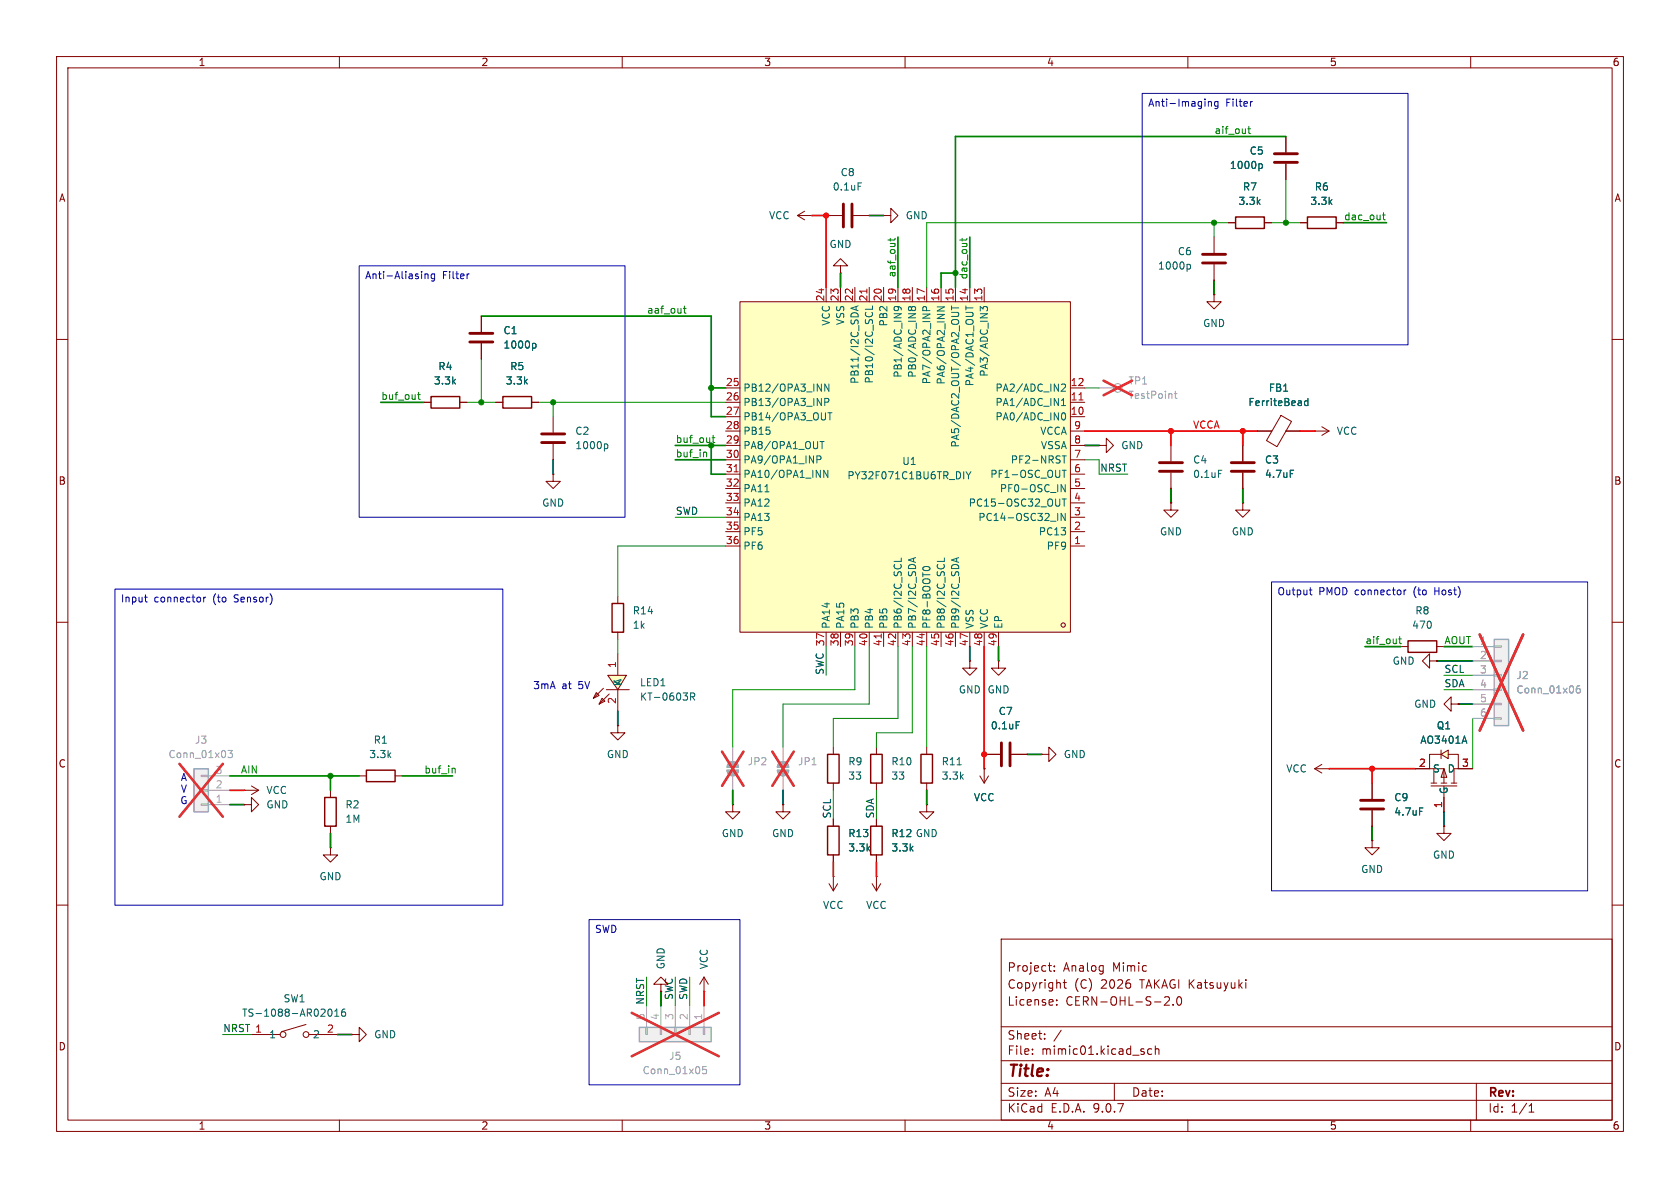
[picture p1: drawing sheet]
<svg xmlns="http://www.w3.org/2000/svg" width="297mm" height="210mm" viewBox="0 0 297 210" stroke-linecap="round" stroke-linejoin="round" font-family="sans-serif">
<g fill="none" stroke="#840000" stroke-width=".18">
<path d="M10 10h277v190h-277zM12 12h273v186h-273zM60 10v2M110 10v2M160 10v2M210 10v2M260 10v2M10 60h2M285 60h2M219.7 88.9v1.3h-1.3l1.3 1.2 1.3-1.2h-1.3M219.7 88.9h.1M10 110h2"/>
<path d="M285 110h2M10 160h2M116.8 174h-1.2l1.2-1.3 1.3 1.3h-1.3v1.3M116.8 175.3h.1M177 166h108v32h-108zM185.3 170.7h.6M185.6 171.6l.3 .1M186.4 171.6v.1M186.4 170.8v.1M186.8 177.6v.1M186.8 176.8v.1M188 173.7h.5"/>
<path d="M188.2 173.2v1.3l.3 .2M205.9 176.3l.6-.1 .2 .1v.3l-.9 1.1h.9M207.4 177.6v.1M208.2 176.3l.2-.1a.81 .81 0 0 1 .6 .6 .81 .81 0 0 1-.3 .8l-.2 .1a.81 .81 0 0 1-.3-1.4zM220.2 173.2v.1M220.2 173.7v1M285 160h2M60 198v2M110 198v2M160 198v2M177 194.5h108M177 191.5h108"/>
<path d="M177 187.5h108M177 181.5h108M182.5 186.3v.1M182.5 185.5v.1M184.7 183.6v.1M184.7 182.8v.1M187.6 182.1l-1.3 2M197 191.5v3M203.6 185.5l-.4-.1-.3 .3v.4l.1 .2h.6M204.2 185.5l.3-.1 .3 .1 .1 .9M204.2 184.9v1.5M210 198v2"/>
<path d="M260 198v2M261 191.5v6.5M270.3 196.6h.9M270.3 195.5l.4-.4v1.5"/>
</g>
<g fill="#ffffc2">
<path d="M106.4 123.4l.5 .6-1 .5z"/>
<path d="M105.4 122.4l.5 .5-1 .5z"/>
<path d="M107.4 119.4h3.3l-1.5 2.5z"/>
</g>
<g fill="none" stroke="#840000" stroke-width=".18">
<path d="M85.1 55.9v2.8M85.1 60.7v2.8M87.6 71.1h1.3M94 71.1h1.2M207 78.7v2.8M207 83.6v2.8M107.4 119.4h3.3l-1.5 2.5zM109.2 105.4v1.3M109.2 111.8v1.2M109.2 115.6v3.8M43.2 139.7h.1M43.2 139.7h2.5"/>
<path d="M44.4 138.9l1.3 .8M45.7 139.7l-1.3 .8M105.4 122.4l.5 .5-1 .5zM106.4 123.4l.5 .6-1 .5zM106.7 121.7l-1.8 1.7M107.2 121.9h4M107.7 122.7l-1.8 1.8M109.2 128.3v1.2h1.3l-1.3 1.3-1.3-1.3h1.3M109.2 128.3h.1M109.2 121.9v3.8M173.2 137.2l.8 1.2M174 135.9h.1"/>
<path d="M174 135.9v2.5M174.8 137.2l-.8 1.2M184.1 133.4h1.3v1.2l1.3-1.2-1.3-1.3v1.3M184.1 133.4h.1M232.4 135.9l1.3 .8M232.4 135.9h2.5M233.7 135.1l-1.3 .8M234.9 135.9h.1M146.6 156.2l.7 1.3M147.3 154.9h.1M147.3 154.9v2.6M148.1 156.2l-.8 1.3"/>
</g>
<path d="M94.3 60.7l.3 .1 .2 .1-.1 .5-.4 .1M215.4 83.1h.6M122.1 123.2l.6-.1 .1-.2v-.3l-.7-.1v1.3M122.4 123.2l.4 .6" fill="none" stroke="#006464" stroke-width=".18"/>
<path d="M88.9 70.1h5.1v2h-5.1zM108.2 106.7h2v5.1h-2z" fill="none" stroke="#840000" stroke-width=".25"/>
<path d="M83.1 58.9h4M83.1 60.5h4M205 81.8h4M205 83.3h4" fill="none" stroke="#840000" stroke-width=".51"/>
<g fill="#ffffc2">
<path d="M255.3 135.9l.5 1.5h-1z"/>
<path d="M254.8 133.4l1.2-.8v1.5z"/>
</g>
<g fill="none" stroke="#840000" stroke-width=".18">
<path d="M219.7 78.7v2.8M219.7 83.6v2.8M252.7 116.8v-1.2l-1.2 1.2 1.2 1.3v-1.3h1.3M254 116.8h.1M58.4 139.7v1.3M63.5 137.2h1.3M69.8 137.2h1.3M250.2 135.9h2.5M252.7 135.9h2.6v2.5M253 138.9h4.6M253 138.4h1M253.5 135.9v2.5"/>
<path d="M254.8 133.4h-2.1v2.5M254.8 133.4l1.2-.8v1.5zM254.8 132.6v1.5M254.8 138.4h1M255.3 135.9l.5 1.5h-1zM256 133.4h1.8v2.5h-.8v2.5M256.5 124.5v-1.3l-1.2 1.3 1.2 1.2v-1.2h1.3M256.5 138.4h1.1M257.8 124.5h.1M257.8 135.9h2.5M58.4 149.9v1.2h-1.3l1.3 1.3 1.3-1.3h-1.3M58.4 149.9h.1"/>
<path d="M58.4 146.1v1.2M255.3 141v2.5M124.5 175.3h.1M124.5 172.7l.7 1.3M124.5 172.7l-.8 1.3M124.5 172.7v2.6"/>
</g>
<path d="M228.1 83.1h.6M258.9 130.1l.4 1.3" fill="none" stroke="#006464" stroke-width=".18"/>
<path d="M217.7 81.8h4M217.7 83.3h4" fill="none" stroke="#840000" stroke-width=".51"/>
<path d="M64.8 136.1h5v2.1h-5zM57.4 141h2v5.1h-2z" fill="none" stroke="#840000" stroke-width=".25"/>
<path d="M113 181.6h12.7v2.6h-12.7z" fill="#f0f0f0"/>
<path d="M113 181.6h12.7v2.6h-12.7z" fill="none" stroke="#a1a1a1" stroke-width=".25"/>
<path d="M114.3 177.8v3.8M116.8 177.8v3.8M119.4 177.8v3.8M121.9 177.8v3.8M124.5 177.8v3.8M114.2 181.6h.2v1.3h-.2zM116.7 181.6h.3v1.3h-.3zM119.3 181.6h.2v1.3h-.2zM121.8 181.6h.2v1.3h-.2zM124.3 181.6h.3v1.3h-.3z" fill="none" stroke="#a1a1a1" stroke-width=".18"/>
<path d="M124.9 188.5h-.7v.6l.2-.1 .4 .1 .1 .2v.4l-.2 .1-.5-.1" fill="none" stroke="#989898" stroke-width=".18"/>
<path d="M111.7 179l15.4 7.7M127.1 179l-15.4 7.7" fill="none" stroke="#e12e31" stroke-width=".46"/>
<path d="M248.9 113.3h5.1v2h-5.1z" fill="none" stroke="#840000" stroke-width=".25"/>
<path d="M247.6 114.3h1.3M254 114.3h1.3" fill="none" stroke="#840000" stroke-width=".18"/>
<path d="M264.2 113h2.5v15.3h-2.5z" fill="#f0f0f0"/>
<path d="M264.2 113h2.5v15.3h-2.5z" fill="none" stroke="#a1a1a1" stroke-width=".25"/>
<path d="M260.3 114.3h3.9M260.3 116.8h3.9M260.3 119.4h3.9M264.2 114.2h1.2v.2h-1.2zM264.2 116.7h1.2v.3h-1.2zM264.2 119.3h1.2v.2h-1.2zM260.3 121.9h3.9M260.3 124.5h3.9M260.3 127h3.9M264.2 121.8h1.2v.2h-1.2zM264.2 124.3h1.2v.3h-1.2zM264.2 126.9h1.2v.2h-1.2z" fill="none" stroke="#a1a1a1" stroke-width=".18"/>
<path d="M279.3 121.2l-.4 .1a.86 .86 0 0 0 0 1.2l.4-.1 .1-.4-.3-.3h-.2l-.2 .3" fill="none" stroke="#989898" stroke-width=".18"/>
<path d="M261.6 112.2l7.7 16.9M269.3 112.2l-7.7 16.9" fill="none" stroke="#e12e31" stroke-width=".46"/>
<g fill="none" stroke="#840000" stroke-width=".18">
<path d="M217.2 39.4h1.2M223.5 39.4h1.3M222.2 76.2h2.6M226.5 73.4l1.8 1.1-2.5 4.5-1.9-1.1zM227.3 76.2h2.6M242.6 148.6v1.3h1.2l-1.2 1.2-1.3-1.2h1.3M242.6 148.6h.1M255.3 146.1v1.2h1.2l-1.2 1.3-1.3-1.3h1.3M255.3 146.1h.1M44.4 182.9h5.1M54.1 181.1l-4.3 1.3M54.6 182.9h5.1"/>
<path d="M62.2 182.9h1.3v1.3l1.3-1.3-1.3-1.3v1.3M62.2 182.9h.1"/>
<circle cx="50" cy="182.9" r=".51"/>
<circle cx="54.1" cy="182.9" r=".51"/>
</g>
<path d="M218.4 38.4h5.1v2h-5.1z" fill="none" stroke="#840000" stroke-width=".25"/>
<path d="M231.2 70.4v1.3M231.2 70.9h-.3l-.3 .2 .1 .5h.5M58 178.9l.1-.4 .2-.1a.68 .68 0 0 1 .4 .6 .68 .68 0 0 1-.4 .6l-.2-.1-.1-.3M59.2 179.6h.7M59.2 178.7l.3-.3v1.2M61 178.4h-.4a.86 .86 0 0 0 0 1.2l.5-.1v-.4l-.2-.2h-.3l-.2 .2" fill="none" stroke="#006464" stroke-width=".18"/>
<path d="M34.3 135.9h2.5v7.6h-2.5z" fill="#f0f0f0"/>
<path d="M34.3 135.9h2.5v7.6h-2.5z" fill="none" stroke="#a1a1a1" stroke-width=".25"/>
<g fill="none" stroke="#a1a1a1" stroke-width=".18">
<path d="M35.6 139.6h1.2v.2h-1.2zM35.6 137h1.2v.3h-1.2zM36.8 139.7h3.8M36.8 137.2h3.8M128.5 136.1h2.1a1.02 1.02 0 0 1-1.1 1.1 1.02 1.02 0 0 1-1-1.1zM128.8 134.9a1.02 1.02 0 0 1 1.1-.2 1.02 1.02 0 0 1 .7 .9h-2.1zM129.5 132.1v2.5M129.5 137.2v2.5M137.4 136.1h2a1.02 1.02 0 0 1-1 1.1 1.02 1.02 0 0 1-1-1.1zM137.7 134.9a1.02 1.02 0 0 1 1.1-.2 1.02 1.02 0 0 1 .6 .9h-2zM138.4 132.1v2.5M138.4 137.2v2.5"/>
<path d="M35.6 142.1h1.2v.3h-1.2zM36.8 142.2h3.8"/>
</g>
<path d="M40.3 132.7h.8l-.4 .4 .3 .2v.5l-.1 .1-.6-.1" fill="none" stroke="#989898" stroke-width=".18"/>
<path d="M31.7 135l7.7 9.4M39.4 135l-7.7 9.4M127.6 132.9l3.8 6M131.4 132.9l-3.8 6M136.5 132.9l3.8 6M140.3 132.9l-3.8 6" fill="none" stroke="#e12e31" stroke-width=".46"/>
<g fill="none" stroke="#840000" stroke-width=".18">
<path d="M141 38.1l1.2 .8M141 38.1h2.5M142.2 37.3l-1.2 .8M143.5 38.1h.1M227.3 24.1v2.8M227.3 29v2.8M229.9 39.4h1.2M236.2 39.4h1.3M214.6 52.1v1.2h1.3l-1.3 1.3-1.2-1.3h1.2M214.6 52.1h.1M214.6 41.9v2.8M214.6 46.7v2.8"/>
<path d="M74.9 71.1h1.3M81.3 71.1h1.2M97.8 73.7v2.8M97.8 78.5v2.8M232.4 76.2h.1M232.4 76.2h2.5M233.7 75.4l1.2 .8M234.9 76.2l-1.2 .8M97.8 83.8v1.3h-1.3l1.3 1.3 1.3-1.3h-1.3M97.8 83.8h.1M207 88.9v1.3h-1.3l1.3 1.2 1.3-1.2h-1.3M207 88.9h.1"/>
<path d="M171.4 116.8v1.3h-1.2l1.2 1.3 1.3-1.3h-1.3M171.4 116.8h.1M176.5 116.8v1.3h-1.2l1.2 1.3 1.3-1.3h-1.3M176.5 116.8h.1M147.3 132.1v1.3M147.3 138.4v1.3M154.9 132.1v1.3M154.9 138.4v1.3M163.8 132.1v1.3M163.8 138.4v1.3M174 133.4h2.8M178.8 133.4h2.8"/>
<path d="M242.6 138.4v2.8M43.2 142.2h1.2v1.3l1.3-1.3-1.3-1.2v1.2M43.2 142.2h.1M129.5 142.2v1.3h-1.2l1.2 1.3 1.3-1.3h-1.3M129.5 142.2h.1M138.4 142.2v1.3h-1.2l1.2 1.3 1.3-1.3h-1.3M138.4 142.2h.1M147.3 144.8v1.3M147.3 151.1v1.3M154.2 156.2l.7 1.3M154.9 154.9h.1M154.9 144.8v1.3"/>
<path d="M154.9 151.1v1.3M154.9 154.9v2.6M155.7 156.2l-.8 1.3M163.8 142.2v1.3h-1.2l1.2 1.3 1.3-1.3h-1.3M163.8 142.2h.1M242.6 143.3v2.8"/>
</g>
<path d="M225.3 27.2h4.1M225.3 28.7h4.1M212.6 45h4.1M212.6 46.5h4.1M95.8 76.7h4M95.8 78.2h4M177 131.3v4.1M178.6 131.3v4.1M240.5 141.5h4.1M240.5 143h4.1" fill="none" stroke="#840000" stroke-width=".51"/>
<path d="M222.7 28.9l.3 .1 .2 .2-.1 .5-.4 .1M210 46.7l.3 .1 .2 .2-.1 .4-.4 .2M107 78.5h.3l.2 .2-.1 .5-.4 .1M169.2 135.2h.7M179.6 127.6h.6M251 142.8h.6" fill="none" stroke="#006464" stroke-width=".18"/>
<path d="M231.1 38.4h5.1v2h-5.1zM76.2 70.1h5.1v2h-5.1zM146.3 133.4h2v5h-2zM153.9 133.4h2.1v5h-2.1zM162.8 133.4h2v5h-2zM146.3 146.1h2v5h-2zM153.9 146.1h2.1v5h-2.1z" fill="none" stroke="#840000" stroke-width=".25"/>
<g fill="#a1a1a1" stroke="#a1a1a1" stroke-width=".18">
<path d="M137.4 136.1h2a1.02 1.02 0 0 1-1 1.1 1.02 1.02 0 0 1-1-1.1z"/>
<path d="M137.7 134.9a1.02 1.02 0 0 1 1.1-.2 1.02 1.02 0 0 1 .6 .9h-2z"/>
<path d="M128.5 136.1h2.1a1.02 1.02 0 0 1-1.1 1.1 1.02 1.02 0 0 1-1-1.1z"/>
<path d="M128.8 134.9a1.02 1.02 0 0 1 1.1-.2 1.02 1.02 0 0 1 .7 .9h-2.1z"/>
</g>
<path d="M130.8 53.3h58.4v58.5h-58.4z" fill="#ffffc2"/>
<g fill="none" stroke="#840000" stroke-width=".18">
<path d="M146 38.1h2.8M150.9 38.1h2.8M156.2 38.1h1.3v1.3l1.2-1.3-1.2-1.3v1.3M156.2 38.1h.1M217.2 39.4h1.2M223.5 39.4h1.3M227.3 24.1v2.8M227.3 29v2.8M229.9 39.4h1.2M236.2 39.4h1.3M85.1 55.9v2.8M130.8 53.3h58.4v58.5h-58.4z"/>
<path d="M146 50.8v2.5M148.6 47h-1.3l1.3-1.3 1.3 1.3h-1.3v1.3M148.6 48.3h.1M148.6 50.8v2.5M151.1 50.8v2.5M153.7 50.8v2.5M156.2 50.8v2.5M158.7 50.8v2.5M161.3 50.8v2.5M163.8 50.8v2.5M166.4 50.8v2.5M168.9 50.8v2.5"/>
<path d="M171.4 50.8v2.5M174 50.8v2.5M74.9 71.1h1.3M81.3 71.1h1.2M85.1 60.7v2.8M87.6 71.1h1.3M94 71.1h1.2M128.3 78.7h2.5M128.3 76.2h2.5M128.3 73.7h2.5M128.3 71.1h2.5M128.3 68.6h2.5"/>
<path d="M189.2 78.7h2.6M189.2 76.2h2.6M189.2 73.7h2.6M189.2 71.1h2.6M189.2 68.6h2.6M194.3 78.7h1.3v1.3l1.2-1.3-1.2-1.2v1.2M194.3 78.7h.1M219.7 78.7v2.8M222.2 76.2h2.6M227.3 76.2h2.6M128.3 96.5h2.5M128.3 94h2.5"/>
<path d="M128.3 91.4h2.5M128.3 88.9h2.5M128.3 86.4h2.5M128.3 83.8h2.5M128.3 81.3h2.5M189.2 96.5h2.6M189.2 94h2.6M189.2 91.4h2.6M189.2 88.9h2.6M189.2 86.4h2.6M189.2 83.8h2.6M189.2 81.3h2.6"/>
<path d="M219.7 83.6v2.8M146 111.8v2.5M148.6 111.8v2.5M151.1 111.8v2.5M153.7 111.8v2.5M156.2 111.8v2.5M158.7 111.8v2.5M161.3 111.8v2.5M163.8 111.8v2.5M166.4 111.8v2.5M168.9 111.8v2.5M171.4 111.8v2.5"/>
<path d="M174 111.8v2.5M176.5 111.8v2.5M174 135.9h.1M174 133.4h2.8M178.8 133.4h2.8M242.6 138.4v2.8M250.2 135.9h2.5M257.8 135.9h2.5M147.3 144.8v1.3M147.3 151.1v1.3M154.9 144.8v1.3M154.9 151.1v1.3"/>
<path d="M242.6 143.3v2.8M255.3 141v2.5"/>
<circle cx="188" cy="110.5" r=".38"/>
</g>
<g fill="none" stroke="#006464" stroke-width=".18">
<path d="M151.7 32.3h.6M222.7 28.9l.3 .1 .2 .2-.1 .5-.4 .1M151.3 54.2v.6M151.7 54.1l-1.3 .4 1.3 .4M153.1 55.2l-.1 .3M154.1 55.2l.1 .3M154.2 54.1v.6h-1.2M158.6 54.2l.2 .2v.4l-.2 .1-.5-.1v-.4l.1-.1a.84 .84 0 0 1 1.1 .3v.2M161.1 54.4l-.2-.2-.3 .2 .1 .4 .1 .1 .3-.2M161.1 54.4l.3-.2h.2l.3 .2-.1 .4-.2 .1h-.3l-.2-.2M161.1 54.4v.3M163.8 54.9l-.1-.6-.1-.1-.3 .1-.2 .6h1.3"/>
<path d="M165.7 54.3h1.2l-1.2 .7h1.2M168.2 54.4h1.3M168.2 55.2h1l.3 .3M168.2 54.1v.7M170.8 54.1v.7M170.8 54.4h1.2M174.5 54.9l.1-.5-.2-.1h-.5l-.1 .3-.5-.4v.8M94.3 60.7l.3 .1 .2 .1-.1 .5-.4 .1M145 78h.7M145.3 78v1.3M145.8 71.1l.6-.1 .1-.1v-.3l-.7-.2v1.3M146.4 73h.7"/>
<path d="M146.5 67.9v1.3l-.7-1.3v1.3M146.7 73v1.2M187.7 71.7h.7M187.7 70.8l.3-.4v1.3M187.7 73.2l.3-.2a.68 .68 0 0 1 .4 .6 .68 .68 0 0 1-.4 .6l-.3-.2M187.7 68l.4-.1 .3 .4-.8 .9h.8M231.2 70.9h-.3l-.3 .2 .1 .5h.5M231.2 70.4v1.3M135.2 86.9h.8M144.4 81.3l.6-.1 .1-.2v-.3l-.7-.1v1.3M146.4 83.1v1.3l-.8-1.3v1.3M159.3 98.6v.6h-1.2"/>
<path d="M161.5 98.7v.6M161.9 98.6l-1.3 .4 1.3 .4M166.9 98.6v.6h-1.2M169.1 98.7v.6M169.5 98.6l-1.3 .4 1.3 .4M170.8 83.4l.4 .6M171.2 84v.7M171.6 83.4l-.4 .6M187 90.7v1.3M187.4 88.2v1l-.2 .2M187.8 88.2h.7M187.8 83.1h.7"/>
<path d="M187.8 80.6h.7M188.1 80.6v1.3M188.1 83.1v1.3M188.1 88.2v1.3M188.3 85.7v1.2l-.7-1.2v1.2M188.3 90.7v1.3l-.7-1.3v1.3M228.1 83.1h.6M163.2 100.3a.75 .75 0 0 1 1.2 .3 .72 .72 0 0 1-1.3-.2zM179.6 127.6h.6M258.9 130.1l.4 1.3M251 142.8h.6"/>
</g>
<path d="M153.3 51.1v.7M190.7 70.7h.8M129.8 83.4h.7M155.8 112.1v.7" fill="none" stroke="#a90000" stroke-width=".18"/>
<g fill="none" stroke="#a1a1a1" stroke-width=".18">
<path d="M194.3 68.6h2.5M260.3 114.3h3.9M260.3 116.8h3.9M260.3 119.4h3.9M260.3 121.9h3.9M260.3 124.5h3.9M260.3 127h3.9"/>
<circle cx="197.6" cy="68.6" r=".76"/>
</g>
<path d="M207.6 69.6h.5M207.8 69.2v1l.3 .2M279.3 121.2l-.4 .1a.86 .86 0 0 0 0 1.2l.4-.1 .1-.4-.3-.3h-.2l-.2 .3" fill="none" stroke="#989898" stroke-width=".18"/>
<path d="M195.1 67.3l5 2.6M200.1 67.3l-5 2.6M261.6 112.2l7.7 16.9M269.3 112.2l-7.7 16.9" fill="none" stroke="#e12e31" stroke-width=".46"/>
<path d="M149.1 36.1v4M150.6 36.1v4" fill="none" stroke="#840000" stroke-width=".51"/>
<g fill="none" stroke="#008100" stroke-width=".18">
<path d="M220.6 22.8h.5M220.8 22.3v1.1l.3 .2M244.4 38h.5M244.6 37.6v1.1l.3 .2M120.8 54.5h.5M121 54.1v1.1l.3 .2M157.4 42.1v.5M158.2 42.1l-.1 .3h-1.1M170.1 42.1v.5M170.9 42.1l-.1 .3h-1.1M73.8 69.8h.5M74 69.3v1.1l.3 .2"/>
<path d="M124.6 79.9l.3 .2v.7M125.9 77.4h.5M126.1 77v1l.3 .2M247.3 112.9h.4M247.4 112.5v1.1l.3 .2M80.1 135.8l.4 .2v.6"/>
</g>
<g fill="none" stroke="#008100" stroke-width=".3">
<path d="M227.3 24.1h-58.4v26.7M237.5 39.4h7.6M85.1 55.9h40.6v17.8h2.6M158.7 41.9v8.9M168.9 48.3h-2.5v2.5M171.4 41.9v8.9M67.3 71.1h7.6M119.4 78.7h8.9M125.7 78.7v5.1h2.6M125.7 68.6h2.6M119.4 81.3h8.9M241.3 114.3h6.3"/>
<path d="M255.3 114.3h5M40.6 137.2h22.9M58.4 137.2v2.5M71.1 137.2h8.9"/>
</g>
<g fill="none" stroke="#009600" stroke-width=".18">
<path d="M214.6 39.4v2.5M217.2 39.4h-53.4v11.4M224.8 39.4h5.1M227.3 31.8v7.6M82.5 71.1h5.1M85.1 63.5v7.6M95.2 71.1h33.1M97.8 71.1v2.6M191.8 68.6h2.5M119.4 91.4h8.9M128.3 96.5h-19.1v8.9M191.8 81.3h2.5v2.5h5.1"/>
<path d="M109.2 113v2.6M146 114.3v5.1M151.1 114.3v7.6h-21.6v10.2M153.7 114.3v10.2h-15.3v7.6M158.7 114.3v12.7h-11.4v5.1M161.3 114.3v15.2h-6.4v2.6M163.8 114.3v17.8M255.3 119.4h5M147.3 139.7v5.1M154.9 139.7v5.1M255.3 121.9h5M260.3 127v8.9"/>
<path d="M114.3 172.7v5.1M119.4 172.7v5.1M121.9 172.7v5.1M39.4 182.9h5"/>
</g>
<g fill="none" stroke="#000" stroke-width=".3">
<path d="M153.7 38.1h2.5M148.6 48.3v2.5M214.6 49.5v2.6M191.8 78.7h2.5M97.8 81.3v2.5M207 86.4v2.5M219.7 86.4v2.5M171.4 114.3v2.5M176.5 114.3v2.5M254 116.8h6.3M109.2 125.7v2.6M129.5 139.7v2.5"/>
<path d="M138.4 139.7v2.5M163.8 139.7v2.5M181.6 133.4h2.5M257.8 124.5h2.5M40.6 142.2h2.6M58.4 147.3v2.6M242.6 146.1v2.5M255.3 143.5v2.6M116.8 175.3v2.5M59.7 182.9h2.5"/>
</g>
<path d="M143.5 38.1h2.5v12.7M191.8 76.2h30.4M207 76.2v2.5M219.7 76.2v2.5M229.9 76.2h2.5M174 114.3v21.6M40.6 139.7h2.6M234.9 135.9h15.3M242.6 135.9v2.5M147.3 152.4v2.5M154.9 152.4v2.5M124.5 175.3v2.5" fill="none" stroke="#f00" stroke-width=".3"/>
<g fill="none" stroke="#0000c2" stroke-width=".18">
<path d="M201.9 16.5h47v44.5h-47zM213.6 17.9v.9M213.6 18.1l.2-.2 .3 .1 .1 .8M215.3 18l-.3-.1-.3 .3 .1 .5h.5M215.3 17.9v1.1l-.2 .2-.3-.1M221.4 17.9l-.2 .1M63.5 47h47v44.4h-47zM75.1 48.4v.9M75.1 48.5l.2-.1 .3 .1 .1 .8M76.8 48.5l-.3-.1-.3 .3 .1 .5h.5M76.8 48.4v1l-.2 .3-.3-.1M82.9 48.4l-.2 .1"/>
<path d="M20.3 104.1h68.6v55.9h-68.6zM25.5 105.6h.5M25.8 106.4h.2M36 105.6v.8M36.4 105.6l-.4 .2M224.8 102.9h55.9v54.6h-55.9zM231.5 104.3h.5M231.6 103.9v1.1l.4 .1M248.2 104.3v.8M248.6 104.3l-.4 .2M104.1 162.6h26.7v29.2h-26.7z"/>
</g>
<g fill="#008100" stroke="#008100" stroke-width=".18">
<circle cx="58.4" cy="137.2" r=".46"/>
<circle cx="125.7" cy="78.7" r=".46"/>
<circle cx="125.7" cy="68.6" r=".46"/>
<circle cx="168.9" cy="48.3" r=".46"/>
</g>
<g fill="#f00" stroke="#f00" stroke-width=".18">
<circle cx="242.6" cy="135.9" r=".46"/>
<circle cx="174" cy="133.4" r=".46"/>
<circle cx="207" cy="76.2" r=".46"/>
<circle cx="219.7" cy="76.2" r=".46"/>
<circle cx="146" cy="38.1" r=".46"/>
</g>
<g fill="#009600" stroke="#009600" stroke-width=".18">
<circle cx="97.8" cy="71.1" r=".46"/>
<circle cx="85.1" cy="71.1" r=".46"/>
<circle cx="214.6" cy="39.4" r=".46"/>
<circle cx="227.3" cy="39.4" r=".46"/>
</g>
<text font-size="2.8" fill="#840000" x="178" y="190.9">Title:</text>
<g font-size="2.1" fill="#840000">
<text x="178" y="172">Project:</text>
<text x="187.9" y="172">Analog</text>
<text x="196.7" y="172">Mimic</text>
<text x="178" y="178">License:</text>
<text x="178" y="175">Copyright</text>
<text x="188.4" y="178">CERN-OHL-S-2.0</text>
<text x="189.9" y="175">(C)</text>
<text x="194.7" y="175">2026</text>
<text x="201.7" y="175">TAKAGI Katsuyuki</text>
<text x="178" y="184">Sheet:</text>
<text x="178" y="186.7">File:</text>
<text x="184.1" y="186.7">mimic01.kicad_sch</text>
<text x="178" y="196.9">KiCad</text>
<text x="178" y="194.1">Size:</text>
<text x="184.7" y="194.1">A4</text>
<text x="185.7" y="196.9">E.D.A.</text>
<text x="193.3" y="196.9">9.0.7</text>
<text x="200" y="194.1">Date:</text>
<text x="263" y="194.3">Rev:</text>
<text x="263" y="196.9">Id:</text>
<text x="267.1" y="196.9">1/1</text>
</g>
<g font-size="1.8" fill="#840000">
<text x="35" y="11.9">1</text>
<text x="85" y="11.9">2</text>
<text x="135" y="11.9">3</text>
<text x="185" y="11.9">4</text>
<text x="235" y="11.9">5</text>
<text x="285" y="11.9">6</text>
<text x="10.3" y="35.9">A</text>
<text x="285.3" y="35.9">A</text>
<text x="10.3" y="85.9">B</text>
<text x="285.3" y="85.9">B</text>
<text x="10.3" y="135.9">C</text>
<text x="285.3" y="135.9">C</text>
<text x="10.3" y="185.9">D</text>
<text x="285.3" y="185.9">D</text>
<text x="35" y="199.9">1</text>
<text x="85" y="199.9">2</text>
<text x="135" y="199.9">3</text>
<text x="185" y="199.9">4</text>
<text x="235" y="199.9">5</text>
<text x="285" y="199.9">6</text>
</g>
<g font-size="1.8" fill="#0000c2">
<text x="202.9" y="19.2">Anti-Imaging</text>
<text x="216.7" y="19.2">Filter</text>
<text x="64.5" y="49.7">Anti-Aliasing</text>
<text x="78.2" y="49.7">Filter</text>
<text x="21.3" y="106.8">Input</text>
<text x="27.2" y="106.8">connector</text>
<text x="37.8" y="106.8">(to</text>
<text x="41.7" y="106.8">Sensor)</text>
<text x="225.7" y="105.5">Output</text>
<text x="233.1" y="105.5">PMOD connector</text>
<text x="250.2" y="105.5">(to</text>
<text x="254.1" y="105.5">Host)</text>
<text x="94.2" y="122">3mA</text>
<text x="99.3" y="122">at</text>
<text x="102.4" y="122">5V</text>
<text x="31.8" y="142.4">G</text>
<text x="31.9" y="138.3">A</text>
<text x="31.9" y="140.3">V</text>
<text x="105.1" y="165.2">SWD</text>
</g>
<g font-size="1.8" fill="#008100">
<text x="214.6" y="23.8">aif_out</text>
<text x="237.5" y="39">dac_out</text>
<text x="158.4" y="49.1" transform="rotate(-90 158.4 49.1)">aaf_out</text>
<text x="171.1" y="49.5" transform="rotate(-90 171.1 49.5)">dac_out</text>
<text x="114.3" y="55.5">aaf_out</text>
<text x="67.3" y="70.8">buf_out</text>
<text x="119.4" y="80.9">buf_in</text>
<text x="119.4" y="78.4">buf_out</text>
<text x="241.3" y="114">aif_out</text>
<text x="255.3" y="114">AOUT</text>
<text x="42.5" y="136.8">AIN</text>
<text x="74.9" y="136.8">buf_in</text>
</g>
<g font-size="1.8" fill="#006464">
<text x="220.8" y="27.5">C5</text>
<text x="147.1" y="33.9">0.1uF</text>
<text x="148.5" y="31.3">C8</text>
<text x="217.3" y="30.1">1000p</text>
<text x="219.6" y="33.9">R7</text>
<text x="232.3" y="33.9">R6</text>
<text x="135.9" y="39">VCC</text>
<text x="160" y="39">GND</text>
<text x="218.9" y="36.4">3.3k</text>
<text x="231.6" y="36.4">3.3k</text>
<text x="146.6" y="44">GND</text>
<text x="204.6" y="47.9">1000p</text>
<text x="208.1" y="45.3">C6</text>
<text x="88.9" y="59.3">C1</text>
<text x="146.9" y="57.7" transform="rotate(-90 146.9 57.7)">VCC</text>
<text x="149.5" y="57.6" transform="rotate(-90 149.5 57.6)">VSS</text>
<text x="157.1" y="57.8" transform="rotate(-90 157.1 57.8)">PB2</text>
<text x="212.6" y="58">GND</text>
<text x="77.4" y="65.6">R4</text>
<text x="88.9" y="61.8">1000p</text>
<text x="90.1" y="65.6">R5</text>
<text x="76.6" y="68.2">3.3k</text>
<text x="89.3" y="68.2">3.3k</text>
<text x="131.3" y="72">PB13/OPA3_INP</text>
<text x="131.3" y="69.4">PB12/OPA3_INN</text>
<text x="152" y="68" transform="rotate(-90 152 68)">PB11/I2C_SDA</text>
<text x="154.5" y="67.9" transform="rotate(-90 154.5 67.9)">PB10/I2C_SCL</text>
<text x="159.6" y="66.9" transform="rotate(-90 159.6 66.9)">PB1/ADC_IN9</text>
<text x="162.2" y="66.9" transform="rotate(-90 162.2 66.9)">PB0/ADC_IN8</text>
<text x="164.7" y="68" transform="rotate(-90 164.7 68)">PA7/OPA2_INP</text>
<text x="167.2" y="68.1" transform="rotate(-90 167.2 68.1)">PA6/OPA2_INN</text>
<text x="172.3" y="68.4" transform="rotate(-90 172.3 68.4)">PA4/DAC1_OUT</text>
<text x="174.9" y="66.7" transform="rotate(-90 174.9 66.7)">PA3/ADC_IN3</text>
<text x="175.9" y="72">PA1/ADC_IN1</text>
<text x="175.9" y="69.4">PA2/ADC_IN2</text>
<text x="220.6" y="72">FerriteBead</text>
<text x="224.2" y="69.4">FB1</text>
<text x="101.6" y="77.1">C2</text>
<text x="131.3" y="77.1">PB15</text>
<text x="131.3" y="74.5">PB14/OPA3_OUT</text>
<text x="175.9" y="74.5">PA0/ADC_IN0</text>
<text x="183.8" y="77.1">VCCA</text>
<text x="236.2" y="77.1">VCC</text>
<text x="101.6" y="79.6">1000p</text>
<text x="131.3" y="82.1">PA9/OPA1_INP</text>
<text x="131.3" y="79.6">PA8/OPA1_OUT</text>
<text x="159.4" y="82.4">U1</text>
<text x="169.8" y="79.2" transform="rotate(-90 169.8 79.2)">PA5/DAC2_OUT/OPA2_OUT</text>
<text x="178.6" y="82.1">PF2-NRST</text>
<text x="183.9" y="79.6">VSSA</text>
<text x="198.1" y="79.6">GND</text>
<text x="210.8" y="82.1">C4</text>
<text x="223.5" y="82.1">C3</text>
<text x="95.8" y="89.8">GND</text>
<text x="131.3" y="89.8">PA12</text>
<text x="131.3" y="87.2">PA11</text>
<text x="131.3" y="84.7">PA10/OPA1_INN</text>
<text x="149.7" y="84.9">PY32F071C1BU6TR_DIY</text>
<text x="171.2" y="89.8">PC15-OSC32_OUT</text>
<text x="175" y="84.7">PF1-OSC_OUT</text>
<text x="176.7" y="87.2">PF0-OSC_IN</text>
<text x="210.8" y="84.7">0.1uF</text>
<text x="223.5" y="84.7">4.7uF</text>
<text x="131.3" y="94.8">PF5</text>
<text x="131.3" y="92.3">PA13</text>
<text x="172.9" y="92.3">PC14-OSC32_IN</text>
<text x="183.6" y="94.8">PC13</text>
<text x="205" y="94.8">GND</text>
<text x="217.7" y="94.8">GND</text>
<text x="131.3" y="97.4">PF6</text>
<text x="185" y="97.4">PF9</text>
<text x="111.8" y="108.8">R14</text>
<text x="111.8" y="111.4">1k</text>
<text x="146.9" y="111.3" transform="rotate(-90 146.9 111.3)">PA14</text>
<text x="149.5" y="111.3" transform="rotate(-90 149.5 111.3)">PA15</text>
<text x="152" y="111.3" transform="rotate(-90 152 111.3)">PB3</text>
<text x="154.5" y="111.3" transform="rotate(-90 154.5 111.3)">PB4</text>
<text x="157.1" y="111.3" transform="rotate(-90 157.1 111.3)">PB5</text>
<text x="159.6" y="111.3" transform="rotate(-90 159.6 111.3)">PB6/I2C_SCL</text>
<text x="162.2" y="111.3" transform="rotate(-90 162.2 111.3)">PB7/I2C_SDA</text>
<text x="164.7" y="111.3" transform="rotate(-90 164.7 111.3)">PF8-BOOT0</text>
<text x="167.2" y="111.3" transform="rotate(-90 167.2 111.3)">PB8/I2C_SCL</text>
<text x="169.8" y="111.3" transform="rotate(-90 169.8 111.3)">PB9/I2C_SDA</text>
<text x="172.3" y="111.3" transform="rotate(-90 172.3 111.3)">VSS</text>
<text x="174.9" y="111.3" transform="rotate(-90 174.9 111.3)">VCC</text>
<text x="177.4" y="111.3" transform="rotate(-90 177.4 111.3)">EP</text>
<text x="249.5" y="111.4">470</text>
<text x="250.1" y="108.8">R8</text>
<text x="246.1" y="117.7">GND</text>
<text x="110.1" y="121.4" transform="rotate(-90 110.1 121.4)">K</text>
<text x="113" y="121.5">LED1</text>
<text x="113" y="124.1">KT-0603R</text>
<text x="169.4" y="122.8">GND</text>
<text x="174.5" y="122.8">GND</text>
<text x="249.9" y="125.3">GND</text>
<text x="66" y="131.7">R1</text>
<text x="175.1" y="129.1">0.1uF</text>
<text x="176.5" y="126.6">C7</text>
<text x="251" y="131.7">AO3401A</text>
<text x="253.9" y="129.1">Q1</text>
<text x="65.2" y="134.2">3.3k</text>
<text x="107.2" y="134.2">GND</text>
<text x="149.9" y="135.5">R9</text>
<text x="157.5" y="135.5">R10</text>
<text x="166.4" y="135.5">R11</text>
<text x="188" y="134.2">GND</text>
<text x="227.3" y="136.8">VCC</text>
<text x="253.2" y="136.8">S</text>
<text x="255.8" y="136.8">D</text>
<text x="47" y="143.1">GND</text>
<text x="47" y="140.6">VCC</text>
<text x="61" y="143.1">R2</text>
<text x="149.9" y="138">33</text>
<text x="157.5" y="138">33</text>
<text x="166.4" y="138">3.3k</text>
<text x="172.1" y="141.8">VCC</text>
<text x="246.4" y="141.8">C9</text>
<text x="256.1" y="140.5" transform="rotate(-90 256.1 140.5)">G</text>
<text x="61" y="145.6">1M</text>
<text x="127.5" y="148.2">GND</text>
<text x="136.4" y="148.2">GND</text>
<text x="149.9" y="148.2">R13</text>
<text x="157.5" y="148.2">R12 GND</text>
<text x="157.5" y="148.2">R12</text>
<text x="246.4" y="144.4">4.7uF</text>
<text x="56.4" y="155.8">GND</text>
<text x="149.9" y="150.7">3.3k</text>
<text x="157.5" y="150.7">3.3k</text>
<text x="240.5" y="154.5">GND</text>
<text x="253.2" y="152">GND</text>
<text x="145.4" y="160.9">VCC</text>
<text x="153" y="160.9">VCC</text>
<text x="117.7" y="171.4" transform="rotate(-90 117.7 171.4)">GND</text>
<text x="125.3" y="171.4" transform="rotate(-90 125.3 171.4)">VCC</text>
<text x="42.7" y="179.9">TS-1088-AR02016</text>
<text x="50" y="177.4">SW1</text>
<text x="47.5" y="183.7">1</text>
<text x="55.2" y="183.7">2</text>
<text x="66" y="183.7">GND</text>
</g>
<g font-size="1.8" fill="#a90000">
<text x="145.8" y="53.4" transform="rotate(-90 145.8 53.4)">24</text>
<text x="148.3" y="53.4" transform="rotate(-90 148.3 53.4)">23</text>
<text x="150.9" y="53.4" transform="rotate(-90 150.9 53.4)">22</text>
<text x="153.4" y="53.4" transform="rotate(-90 153.4 53.4)">21</text>
<text x="156" y="53.4" transform="rotate(-90 156 53.4)">20</text>
<text x="158.5" y="53.4" transform="rotate(-90 158.5 53.4)">19</text>
<text x="161" y="53.4" transform="rotate(-90 161 53.4)">18</text>
<text x="163.6" y="53.4" transform="rotate(-90 163.6 53.4)">17</text>
<text x="166.1" y="53.4" transform="rotate(-90 166.1 53.4)">16</text>
<text x="168.7" y="53.4" transform="rotate(-90 168.7 53.4)">15</text>
<text x="171.2" y="53.4" transform="rotate(-90 171.2 53.4)">14</text>
<text x="173.7" y="53.4" transform="rotate(-90 173.7 53.4)">13</text>
<text x="128.2" y="70.9">26</text>
<text x="128.2" y="68.3">25</text>
<text x="189.2" y="70.9">11</text>
<text x="189.2" y="68.3">12</text>
<text x="128.2" y="75.9">28</text>
<text x="128.2" y="73.4">27</text>
<text x="189.2" y="73.4">10</text>
<text x="189.8" y="75.9">9</text>
<text x="128.2" y="83.6">31</text>
<text x="128.2" y="81">30</text>
<text x="128.2" y="78.5">29</text>
<text x="189.8" y="83.6">6</text>
<text x="189.8" y="81">7</text>
<text x="189.8" y="78.5">8</text>
<text x="128.2" y="88.6">33</text>
<text x="128.2" y="86.1">32</text>
<text x="189.8" y="88.6">4</text>
<text x="189.8" y="86.1">5</text>
<text x="128.2" y="93.7">35</text>
<text x="128.2" y="91.2">34</text>
<text x="189.8" y="93.7">2</text>
<text x="189.8" y="91.2">3</text>
<text x="128.2" y="96.3">36</text>
<text x="189.8" y="96.3">1</text>
<text x="109" y="118.2" transform="rotate(-90 109 118.2)">1</text>
<text x="148.3" y="114.3" transform="rotate(-90 148.3 114.3)">38</text>
<text x="150.9" y="114.3" transform="rotate(-90 150.9 114.3)">39</text>
<text x="153.4" y="114.3" transform="rotate(-90 153.4 114.3)">40</text>
<text x="156" y="114.3" transform="rotate(-90 156 114.3)">41</text>
<text x="158.5" y="114.3" transform="rotate(-90 158.5 114.3)">42</text>
<text x="161" y="114.3" transform="rotate(-90 161 114.3)">43</text>
<text x="163.6" y="114.3" transform="rotate(-90 163.6 114.3)">44</text>
<text x="166.1" y="114.3" transform="rotate(-90 166.1 114.3)">45</text>
<text x="168.7" y="114.3" transform="rotate(-90 168.7 114.3)">46</text>
<text x="171.2" y="114.3" transform="rotate(-90 171.2 114.3)">47</text>
<text x="173.7" y="114.3" transform="rotate(-90 173.7 114.3)">48</text>
<text x="176.3" y="114.3" transform="rotate(-90 176.3 114.3)">49</text>
<text x="109" y="124.5" transform="rotate(-90 109 124.5)">2</text>
<text x="250.8" y="135.6">2</text>
<text x="258.4" y="135.6">3</text>
<text x="255" y="142.9" transform="rotate(-90 255 142.9)">1</text>
<text x="57.7" y="182.6">2</text>
</g>
<g font-size="1.8" fill="#989898">
<text x="199.4" y="68.2">TP1</text>
<text x="199.4" y="70.7">TestPoint</text>
<text x="268" y="120.2">J2</text>
<text x="268" y="122.8">Conn_01x06</text>
<text x="34.4" y="131.7">J3</text>
<text x="29.7" y="134.2">Conn_01x03</text>
<text x="132.1" y="135.5">JP2</text>
<text x="141" y="135.5">JP1</text>
<text x="113.5" y="190.1">Conn_01x05</text>
<text x="118.2" y="187.6">J5</text>
</g>
<text font-size="1.8" fill="#f00" x="210.8" y="75.9">VCCA</text>
<g font-size="1.8" fill="#0f0f0f">
<text x="194.4" y="83.5">NRST</text>
<text x="119.4" y="91.1">SWD</text>
<text x="145.7" y="119.4" transform="rotate(-90 145.7 119.4)">SWC 37</text>
<text x="255.3" y="119">SCL</text>
<text x="255.3" y="121.6">SDA</text>
<text x="147" y="144.8" transform="rotate(-90 147 144.8)">SCL</text>
<text x="154.6" y="144.8" transform="rotate(-90 154.6 144.8)">SDA</text>
<text x="114" y="177.7" transform="rotate(-90 114 177.7)">NRST</text>
<text x="119" y="176.9" transform="rotate(-90 119 176.9)">SWC</text>
<text x="121.6" y="176.9" transform="rotate(-90 121.6 176.9)">SWD</text>
<text x="39.4" y="182.5">NRST 1</text>
</g>
<g font-size="1.8" fill="#aaa">
<text x="261.5" y="114">1</text>
<text x="261.5" y="116.6">2</text>
<text x="261.5" y="119.1">3</text>
<text x="261.5" y="121.7">4</text>
<text x="261.5" y="124.2">5</text>
<text x="261.5" y="126.7">6</text>
<text x="38" y="136.9">3</text>
<text x="38" y="142">1</text>
<text x="38" y="139.4">2</text>
<text x="114" y="180.4" transform="rotate(-90 114 180.4)">5</text>
<text x="116.6" y="180.4" transform="rotate(-90 116.6 180.4)">4</text>
<text x="119.1" y="180.4" transform="rotate(-90 119.1 180.4)">3</text>
<text x="121.7" y="180.4" transform="rotate(-90 121.7 180.4)">2</text>
<text x="124.2" y="180.4" transform="rotate(-90 124.2 180.4)">1</text>
</g>
</svg>
